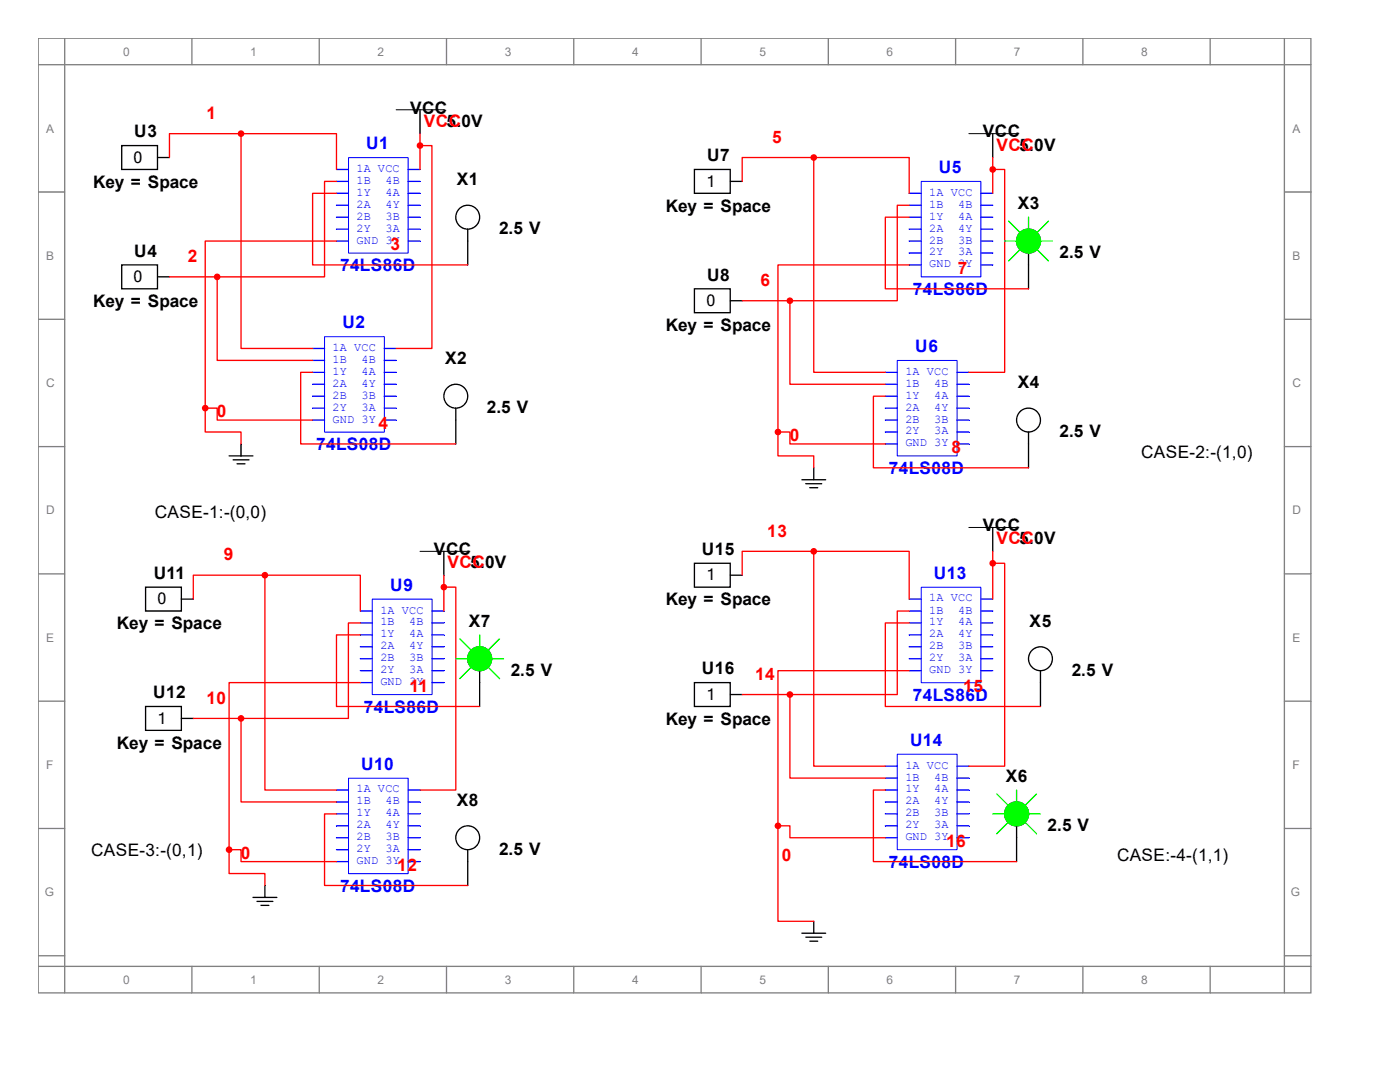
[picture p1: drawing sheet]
<svg xmlns="http://www.w3.org/2000/svg" width="279mm" height="216mm" viewBox="0 0 279 216" stroke-linecap="round" stroke-linejoin="round" font-family="sans-serif">
<g fill="none" stroke="#808080" stroke-width=".26">
<path d="M7.6 7.6h254v190.5h-254zM7.6 12.9h254M12.9 7.6v190.5M38.3 7.6v5.3M63.7 7.6v5.3M89.1 7.6v5.3M114.5 7.6v5.3M139.9 7.6v5.3M165.3 7.6v5.3M190.7 7.6v5.3M216.1 7.6v5.3M241.5 7.6v5.3"/>
<path d="M256.3 7.6v190.5M7.6 38.3h5.3M256.3 38.3h5.3M7.6 63.7h5.3M256.3 63.7h5.3M7.6 89.1h5.3M256.3 89.1h5.3M7.6 114.5h5.3M256.3 114.5h5.3M7.6 139.9h5.3M256.3 139.9h5.3M7.6 165.3h5.3"/>
<path d="M256.3 165.3h5.3M7.6 190.7h5.3M7.6 192.8h254M38.3 192.8v5.3M63.7 192.8v5.3M89.1 192.8v5.3M114.5 192.8v5.3M139.9 192.8v5.3M165.3 192.8v5.3M190.7 192.8v5.3M216.1 192.8v5.3M241.5 192.8v5.3"/>
<path d="M256.3 190.7h5.3"/>
</g>
<path d="M69.6 31.5h11.8v19h-11.8z" fill="none" stroke="#00f" stroke-width=".2"/>
<path d="M67.2 33.8h2.3" fill="none" stroke="#00f" stroke-width=".26"/>
<path d="M67.2 36.2h2.3" fill="none" stroke="#00f" stroke-width=".26"/>
<path d="M67.2 38.6h2.3" fill="none" stroke="#00f" stroke-width=".26"/>
<path d="M67.2 41h2.3" fill="none" stroke="#00f" stroke-width=".26"/>
<path d="M67.2 43.3h2.3" fill="none" stroke="#00f" stroke-width=".26"/>
<path d="M67.2 45.7h2.3" fill="none" stroke="#00f" stroke-width=".26"/>
<path d="M67.2 48.1h2.3" fill="none" stroke="#00f" stroke-width=".26"/>
<path d="M81.4 48.1h2.4" fill="none" stroke="#00f" stroke-width=".26"/>
<path d="M81.4 45.7h2.4" fill="none" stroke="#00f" stroke-width=".26"/>
<path d="M81.4 43.3h2.4" fill="none" stroke="#00f" stroke-width=".26"/>
<path d="M81.4 41h2.4" fill="none" stroke="#00f" stroke-width=".26"/>
<path d="M81.4 38.6h2.4" fill="none" stroke="#00f" stroke-width=".26"/>
<path d="M81.4 36.2h2.4" fill="none" stroke="#00f" stroke-width=".26"/>
<path d="M81.4 33.8h2.4" fill="none" stroke="#00f" stroke-width=".26"/>
<path d="M64.8 67.2h11.9v19h-11.9z" fill="none" stroke="#00f" stroke-width=".2"/>
<path d="M62.4 69.5h2.4" fill="none" stroke="#00f" stroke-width=".26"/>
<path d="M62.4 71.9h2.4" fill="none" stroke="#00f" stroke-width=".26"/>
<path d="M62.4 74.3h2.4" fill="none" stroke="#00f" stroke-width=".26"/>
<path d="M62.4 76.7h2.4" fill="none" stroke="#00f" stroke-width=".26"/>
<path d="M62.4 79.1h2.4" fill="none" stroke="#00f" stroke-width=".26"/>
<path d="M62.4 81.4h2.4" fill="none" stroke="#00f" stroke-width=".26"/>
<path d="M62.4 83.8h2.4" fill="none" stroke="#00f" stroke-width=".26"/>
<path d="M76.7 83.8h2.4" fill="none" stroke="#00f" stroke-width=".26"/>
<path d="M76.7 81.4h2.4" fill="none" stroke="#00f" stroke-width=".26"/>
<path d="M76.7 79.1h2.4" fill="none" stroke="#00f" stroke-width=".26"/>
<path d="M76.7 76.7h2.4" fill="none" stroke="#00f" stroke-width=".26"/>
<path d="M76.7 74.3h2.4" fill="none" stroke="#00f" stroke-width=".26"/>
<path d="M76.7 71.9h2.4" fill="none" stroke="#00f" stroke-width=".26"/>
<path d="M76.7 69.5h2.4" fill="none" stroke="#00f" stroke-width=".26"/>
<path d="M24.3 29.1h7.1v4.7h-7.1zM31.4 31.4h2.4M83.8 21.9v4.8M24.3 52.9h7.1v4.7h-7.1zM31.4 55.2h2.4M45.7 91h4.8M46.5 91.8h3.2M47.3 92.6h1.6M48.1 88.6v2.4" fill="none" stroke="#000" stroke-width=".26"/>
<g fill="#f00" stroke="#f00" stroke-width=".26">
<circle cx="48.1" cy="26.7" r=".53"/>
<circle cx="43.3" cy="55.2" r=".53"/>
<circle cx="41" cy="81.4" r=".53"/>
<circle cx="83.8" cy="29.1" r=".53"/>
</g>
<path d="M48.1 26.7h-14.3v4.7M48.1 26.7h19.1v7.1M48.1 26.7v42.8h14.3M67.2 36.2h-2.4v19h-21.5M83.8 29.1h2.4v40.4h-7.1M83.8 26.7v7.1M33.8 55.2h9.5M43.3 55.2v16.7h19.1M62.4 83.8h-19.1v-2.4h-2.3v4.8h7.1v2.4" fill="none" stroke="#f00" stroke-width=".26"/>
<path d="M79.1 21.9h9.5" fill="none" stroke="#000" stroke-width=".2"/>
<path d="M183.9 36.2h11.8v19h-11.8z" fill="none" stroke="#00f" stroke-width=".2"/>
<path d="M181.5 38.6h2.3" fill="none" stroke="#00f" stroke-width=".26"/>
<path d="M181.5 41h2.3" fill="none" stroke="#00f" stroke-width=".26"/>
<path d="M181.5 43.3h2.3" fill="none" stroke="#00f" stroke-width=".26"/>
<path d="M181.5 45.7h2.3" fill="none" stroke="#00f" stroke-width=".26"/>
<path d="M181.5 48.1h2.3" fill="none" stroke="#00f" stroke-width=".26"/>
<path d="M181.5 50.5h2.3" fill="none" stroke="#00f" stroke-width=".26"/>
<path d="M181.5 52.9h2.3" fill="none" stroke="#00f" stroke-width=".26"/>
<path d="M195.7 52.9h2.4" fill="none" stroke="#00f" stroke-width=".26"/>
<path d="M195.7 50.5h2.4" fill="none" stroke="#00f" stroke-width=".26"/>
<path d="M195.7 48.1h2.4" fill="none" stroke="#00f" stroke-width=".26"/>
<path d="M195.7 45.7h2.4" fill="none" stroke="#00f" stroke-width=".26"/>
<path d="M195.7 43.3h2.4" fill="none" stroke="#00f" stroke-width=".26"/>
<path d="M195.7 41h2.4" fill="none" stroke="#00f" stroke-width=".26"/>
<path d="M195.7 38.6h2.4" fill="none" stroke="#00f" stroke-width=".26"/>
<path d="M179.1 71.9h11.9v19.1h-11.9z" fill="none" stroke="#00f" stroke-width=".2"/>
<path d="M176.7 74.3h2.4" fill="none" stroke="#00f" stroke-width=".26"/>
<path d="M176.7 76.7h2.4" fill="none" stroke="#00f" stroke-width=".26"/>
<path d="M176.7 79.1h2.4" fill="none" stroke="#00f" stroke-width=".26"/>
<path d="M176.7 81.4h2.4" fill="none" stroke="#00f" stroke-width=".26"/>
<path d="M176.7 83.8h2.4" fill="none" stroke="#00f" stroke-width=".26"/>
<path d="M176.7 86.2h2.4" fill="none" stroke="#00f" stroke-width=".26"/>
<path d="M176.7 88.6h2.4" fill="none" stroke="#00f" stroke-width=".26"/>
<path d="M191 88.6h2.4" fill="none" stroke="#00f" stroke-width=".26"/>
<path d="M191 86.2h2.4" fill="none" stroke="#00f" stroke-width=".26"/>
<path d="M191 83.8h2.4" fill="none" stroke="#00f" stroke-width=".26"/>
<path d="M191 81.4h2.4" fill="none" stroke="#00f" stroke-width=".26"/>
<path d="M191 79.1h2.4" fill="none" stroke="#00f" stroke-width=".26"/>
<path d="M191 76.7h2.4" fill="none" stroke="#00f" stroke-width=".26"/>
<path d="M191 74.3h2.4" fill="none" stroke="#00f" stroke-width=".26"/>
<path d="M138.6 33.8h7.1v4.8h-7.1zM145.7 36.2h2.4M198.1 26.7v4.7M138.6 57.6h7.1v4.8h-7.1zM145.7 60h2.4M160 95.7h4.8M160.8 96.5h3.2M161.6 97.3h1.6M162.4 93.3v2.4" fill="none" stroke="#000" stroke-width=".26"/>
<g fill="#f00" stroke="#f00" stroke-width=".26">
<circle cx="162.4" cy="31.4" r=".53"/>
<circle cx="157.6" cy="60" r=".53"/>
<circle cx="155.3" cy="86.2" r=".53"/>
<circle cx="198.1" cy="33.8" r=".53"/>
</g>
<path d="M193.4 26.7h9.5" fill="none" stroke="#000" stroke-width=".2"/>
<path d="M162.4 31.4h-14.3v4.8M162.4 31.4h19.1v7.2M162.4 31.4v42.9h14.3M198.1 33.8h2.4v40.5h-7.1M198.1 31.4v7.2M181.5 41h-2.4v19h-21.5M148.1 60h9.5M157.6 60v16.7h19.1M176.7 88.6h-19.1v-2.4h-2.3v4.8h7.1v2.3" fill="none" stroke="#f00" stroke-width=".26"/>
<path d="M74.3 119.5h11.9v19.1h-11.9z" fill="none" stroke="#00f" stroke-width=".2"/>
<path d="M71.9 121.9h2.4" fill="none" stroke="#00f" stroke-width=".26"/>
<path d="M71.9 124.3h2.4" fill="none" stroke="#00f" stroke-width=".26"/>
<path d="M71.9 126.7h2.4" fill="none" stroke="#00f" stroke-width=".26"/>
<path d="M71.9 129.1h2.4" fill="none" stroke="#00f" stroke-width=".26"/>
<path d="M71.9 131.4h2.4" fill="none" stroke="#00f" stroke-width=".26"/>
<path d="M71.9 133.8h2.4" fill="none" stroke="#00f" stroke-width=".26"/>
<path d="M71.9 136.2h2.4" fill="none" stroke="#00f" stroke-width=".26"/>
<path d="M86.2 136.2h2.4" fill="none" stroke="#00f" stroke-width=".26"/>
<path d="M86.2 133.8h2.4" fill="none" stroke="#00f" stroke-width=".26"/>
<path d="M86.2 131.4h2.4" fill="none" stroke="#00f" stroke-width=".26"/>
<path d="M86.2 129.1h2.4" fill="none" stroke="#00f" stroke-width=".26"/>
<path d="M86.2 126.7h2.4" fill="none" stroke="#00f" stroke-width=".26"/>
<path d="M86.2 124.3h2.4" fill="none" stroke="#00f" stroke-width=".26"/>
<path d="M86.2 121.9h2.4" fill="none" stroke="#00f" stroke-width=".26"/>
<path d="M69.6 155.3h11.8v19h-11.8z" fill="none" stroke="#00f" stroke-width=".2"/>
<path d="M67.2 157.6h2.3" fill="none" stroke="#00f" stroke-width=".26"/>
<path d="M67.2 160h2.3" fill="none" stroke="#00f" stroke-width=".26"/>
<path d="M67.2 162.4h2.3" fill="none" stroke="#00f" stroke-width=".26"/>
<path d="M67.2 164.8h2.3" fill="none" stroke="#00f" stroke-width=".26"/>
<path d="M67.2 167.2h2.3" fill="none" stroke="#00f" stroke-width=".26"/>
<path d="M67.2 169.5h2.3" fill="none" stroke="#00f" stroke-width=".26"/>
<path d="M67.2 171.9h2.3" fill="none" stroke="#00f" stroke-width=".26"/>
<path d="M81.4 171.9h2.4" fill="none" stroke="#00f" stroke-width=".26"/>
<path d="M81.4 169.5h2.4" fill="none" stroke="#00f" stroke-width=".26"/>
<path d="M81.4 167.2h2.4" fill="none" stroke="#00f" stroke-width=".26"/>
<path d="M81.4 164.8h2.4" fill="none" stroke="#00f" stroke-width=".26"/>
<path d="M81.4 162.4h2.4" fill="none" stroke="#00f" stroke-width=".26"/>
<path d="M81.4 160h2.4" fill="none" stroke="#00f" stroke-width=".26"/>
<path d="M81.4 157.6h2.4" fill="none" stroke="#00f" stroke-width=".26"/>
<path d="M29.1 117.2h7.1v4.7h-7.1zM36.2 119.5h2.4M88.6 110v4.8M29.1 141h7.1v4.7h-7.1zM36.2 143.4h2.4M50.5 179.1h4.7M51.3 179.9h3.2M52.9 176.7v2.4M52.1 180.7h1.6" fill="none" stroke="#000" stroke-width=".26"/>
<g fill="#f00" stroke="#f00" stroke-width=".26">
<circle cx="52.9" cy="114.8" r=".53"/>
<circle cx="48.1" cy="143.4" r=".53"/>
<circle cx="45.7" cy="169.5" r=".53"/>
<circle cx="88.6" cy="117.2" r=".53"/>
</g>
<path d="M83.8 110h9.5" fill="none" stroke="#000" stroke-width=".2"/>
<path d="M52.9 114.8h-14.3v4.7M52.9 114.8h19v7.1M52.9 114.8v42.8h14.3M88.6 117.2h2.4v40.4h-7.2M88.6 114.8v7.1M71.9 124.3h-2.4v19.1h-21.4M38.6 143.4h9.5M48.1 143.4v16.6h19.1M67.2 171.9h-19.1v-2.4h-2.4v4.8h7.2v2.4" fill="none" stroke="#f00" stroke-width=".26"/>
<path d="M183.9 117.2h11.8v19h-11.8z" fill="none" stroke="#00f" stroke-width=".2"/>
<path d="M181.5 119.5h2.3" fill="none" stroke="#00f" stroke-width=".26"/>
<path d="M181.5 121.9h2.3" fill="none" stroke="#00f" stroke-width=".26"/>
<path d="M181.5 124.3h2.3" fill="none" stroke="#00f" stroke-width=".26"/>
<path d="M181.5 126.7h2.3" fill="none" stroke="#00f" stroke-width=".26"/>
<path d="M181.5 129.1h2.3" fill="none" stroke="#00f" stroke-width=".26"/>
<path d="M181.5 131.4h2.3" fill="none" stroke="#00f" stroke-width=".26"/>
<path d="M181.5 133.8h2.3" fill="none" stroke="#00f" stroke-width=".26"/>
<path d="M195.7 133.8h2.4" fill="none" stroke="#00f" stroke-width=".26"/>
<path d="M195.7 131.4h2.4" fill="none" stroke="#00f" stroke-width=".26"/>
<path d="M195.7 129.1h2.4" fill="none" stroke="#00f" stroke-width=".26"/>
<path d="M195.7 126.7h2.4" fill="none" stroke="#00f" stroke-width=".26"/>
<path d="M195.7 124.3h2.4" fill="none" stroke="#00f" stroke-width=".26"/>
<path d="M195.7 121.9h2.4" fill="none" stroke="#00f" stroke-width=".26"/>
<path d="M195.7 119.5h2.4" fill="none" stroke="#00f" stroke-width=".26"/>
<path d="M179.1 150.5h11.9v19h-11.9z" fill="none" stroke="#00f" stroke-width=".2"/>
<path d="M176.7 152.9h2.4" fill="none" stroke="#00f" stroke-width=".26"/>
<path d="M176.7 155.3h2.4" fill="none" stroke="#00f" stroke-width=".26"/>
<path d="M176.7 157.6h2.4" fill="none" stroke="#00f" stroke-width=".26"/>
<path d="M176.7 160h2.4" fill="none" stroke="#00f" stroke-width=".26"/>
<path d="M176.7 162.4h2.4" fill="none" stroke="#00f" stroke-width=".26"/>
<path d="M176.7 164.8h2.4" fill="none" stroke="#00f" stroke-width=".26"/>
<path d="M176.7 167.2h2.4" fill="none" stroke="#00f" stroke-width=".26"/>
<path d="M191 167.2h2.4" fill="none" stroke="#00f" stroke-width=".26"/>
<path d="M191 164.8h2.4" fill="none" stroke="#00f" stroke-width=".26"/>
<path d="M191 162.4h2.4" fill="none" stroke="#00f" stroke-width=".26"/>
<path d="M191 160h2.4" fill="none" stroke="#00f" stroke-width=".26"/>
<path d="M191 157.6h2.4" fill="none" stroke="#00f" stroke-width=".26"/>
<path d="M191 155.3h2.4" fill="none" stroke="#00f" stroke-width=".26"/>
<path d="M191 152.9h2.4" fill="none" stroke="#00f" stroke-width=".26"/>
<g fill="none" stroke="#000" stroke-width=".26">
<path d="M93.3 45.7v7.2M205.3 50.5v7.1M91 81.4v7.2M205.3 86.2v7.1M138.6 112.4h7.1v4.8h-7.1zM145.7 114.8h2.4M198.1 105.3v4.7M95.7 133.8v7.2M138.6 136.2h7.1v4.8h-7.1zM145.7 138.6h2.4M207.6 133.8v7.2M93.3 169.5v7.2"/>
<path d="M202.9 164.8v7.1M160 186.2h4.8M160.8 187h3.2M161.6 187.8h1.6M162.4 183.8v2.4"/>
<circle cx="93.3" cy="43.3" r="2.38"/>
<circle cx="205.3" cy="48.1" r="2.38"/>
<circle cx="91" cy="79.1" r="2.38"/>
<circle cx="205.3" cy="83.8" r="2.38"/>
<circle cx="95.7" cy="131.4" r="2.38"/>
<circle cx="207.6" cy="131.4" r="2.38"/>
<circle cx="93.3" cy="167.2" r="2.38"/>
<circle cx="202.9" cy="162.4" r="2.38"/>
</g>
<g fill="#f00" stroke="#f00" stroke-width=".26">
<circle cx="162.4" cy="110" r=".53"/>
<circle cx="157.6" cy="138.6" r=".53"/>
<circle cx="155.3" cy="164.8" r=".53"/>
<circle cx="198.1" cy="112.4" r=".53"/>
</g>
<path d="M193.4 105.3h9.5" fill="none" stroke="#000" stroke-width=".2"/>
<g fill="none" stroke="#f00" stroke-width=".26">
<path d="M67.2 38.6h-4.8v14.3h30.9M67.2 48.1h-26.2v33.3M181.5 43.3h-4.8v14.3h28.6M181.5 52.9h-26.2v33.3M62.4 74.3h-2.4v14.3h31M176.7 79.1h-2.4v14.2h31M162.4 110h-14.3v4.8M162.4 110h19.1v9.5M162.4 110v42.9h14.3M198.1 112.4h2.4v40.5h-7.1M198.1 110v9.5M71.9 126.7h-4.7v14.3h28.5"/>
<path d="M71.9 136.2h-26.2v33.3M148.1 138.6h9.5M157.6 138.6v16.7h19.1M181.5 121.9h-2.4v16.7h-21.5M181.5 124.3h-4.8v16.7h30.9M181.5 133.8h-26.2v31M176.7 157.6h-2.4v14.3h28.6M67.2 162.4h-2.4v14.3h28.5M155.3 164.8v19h7.1M155.3 164.8h2.3v2.4h19.1"/>
</g>
<g fill="none" stroke="#0f0" stroke-width=".26">
<path d="M200.5 48.1h2.4M201.3 44.1l2.4 2.4M203.7 49.7l-2.4 2.4M205.3 43.3v2.4M206.9 49.7l2.3 2.4M207.6 48.1h2.4M209.2 44.1l-2.3 2.4M91 131.4h2.3M91.8 127.5l2.3 2.4M94.1 133l-2.3 2.4M95.7 126.7v2.4M97.3 133l2.4 2.4"/>
<path d="M98.1 131.4h2.4M99.7 127.5l-2.4 2.4M198.9 158.4l2.4 2.4M202.9 157.6v2.4M206.9 158.4l-2.4 2.4M198.1 162.4h2.4M201.3 164l-2.4 2.4M204.5 164l2.4 2.4M205.3 162.4h2.3"/>
</g>
<g fill="#0f0" stroke="#0f0" stroke-width=".26">
<circle cx="205.3" cy="48.1" r="2.38"/>
<circle cx="202.9" cy="162.4" r="2.38"/>
<circle cx="95.7" cy="131.4" r="2.38"/>
</g>
<g font-size="3.4" fill="#f00">
<text x="41.2" y="23.7">1</text>
<text x="84.6" y="25.3">VCC</text>
<text x="154.1" y="28.5">5</text>
<text x="198.9" y="30.1">VCC</text>
<text x="37.5" y="52.3">2</text>
<text x="77.9" y="49.9">3</text>
<text x="151.8" y="57.1">6</text>
<text x="191.2" y="54.7">7</text>
<text x="43.3" y="83.2">0</text>
<text x="75.6" y="85.6">4</text>
<text x="157.6" y="88">0</text>
<text x="189.9" y="90.4">8</text>
<text x="153.1" y="107.1">13</text>
<text x="44.7" y="111.8">9</text>
<text x="89.3" y="113.4">VCC</text>
<text x="198.9" y="108.6">VCC</text>
<text x="150.7" y="135.6">14</text>
<text x="41.2" y="140.4">10</text>
<text x="81.7" y="138">11</text>
<text x="192.2" y="138">15</text>
<text x="48" y="171.4">0</text>
<text x="79.3" y="173.7">12</text>
<text x="156" y="171.9">0</text>
<text x="188.8" y="169">16</text>
</g>
<g font-size="3.4">
<text x="81.8" y="22.6">VCC</text>
<text x="26.8" y="27.4">U3</text>
<text x="89.1" y="25.3">5.0V</text>
<text x="196.1" y="27.4">VCC</text>
<text x="141.1" y="32.2">U7</text>
<text x="203.4" y="30.1">5.0V</text>
<text x="18.6" y="37.5">Key = Space</text>
<text x="91.2" y="37">X1</text>
<text x="203.1" y="41.7">X3</text>
<text x="99.6" y="46.7">2.5 V</text>
<text x="132.9" y="42.2">Key = Space</text>
<text x="26.8" y="51.2">U4</text>
<text x="211.5" y="51.5">2.5 V</text>
<text x="141.1" y="56">U8</text>
<text x="18.6" y="61.3">Key = Space</text>
<text x="132.9" y="66">Key = Space</text>
<text x="88.8" y="72.6">X2</text>
<text x="203.1" y="77.4">X4</text>
<text x="97.2" y="82.5">2.5 V</text>
<text x="211.5" y="87.2">2.5 V</text>
<text x="227.8" y="91.4">CASE-2:-(1,0)</text>
<text x="30.9" y="103.3">CASE-1:-(0,0)</text>
<text x="196.1" y="106">VCC</text>
<text x="86.6" y="110.7">VCC</text>
<text x="93.8" y="113.4">5.0V</text>
<text x="140.1" y="110.7">U15</text>
<text x="203.4" y="108.6">5.0V</text>
<text x="30.7" y="115.5">U11</text>
<text x="23.3" y="125.6">Key = Space</text>
<text x="93.6" y="125.1">X7</text>
<text x="132.9" y="120.8">Key = Space</text>
<text x="205.5" y="125.1">X5</text>
<text x="101.9" y="134.8">2.5 V</text>
<text x="140.1" y="134.6">U16</text>
<text x="213.9" y="134.8">2.5 V</text>
<text x="30.6" y="139.3">U12</text>
<text x="23.3" y="149.4">Key = Space</text>
<text x="132.9" y="144.6">Key = Space</text>
<text x="200.7" y="156">X6</text>
<text x="91.2" y="160.8">X8</text>
<text x="209.1" y="165.8">2.5 V</text>
<text x="18.2" y="170.8">CASE-3:-(0,1)</text>
<text x="99.6" y="170.6">2.5 V</text>
<text x="222.9" y="171.9">CASE:-4-(1,1)</text>
</g>
<g font-size="3.4" fill="#00f">
<text x="73.1" y="29.8">U1</text>
<text x="187.4" y="34.5">U5</text>
<text x="67.9" y="54.1">74LS86D</text>
<text x="182.2" y="58.9">74LS86D</text>
<text x="68.4" y="65.5">U2</text>
<text x="182.7" y="70.3">U6</text>
<text x="63.1" y="89.9">74LS08D</text>
<text x="177.4" y="94.6">74LS08D</text>
<text x="77.9" y="117.9">U9</text>
<text x="186.4" y="115.5">U13</text>
<text x="72.6" y="142.2">74LS86D</text>
<text x="182.2" y="139.9">74LS86D</text>
<text x="181.7" y="148.8">U14</text>
<text x="72.1" y="153.6">U10</text>
<text x="177.4" y="173.2">74LS08D</text>
<text x="67.9" y="178">74LS08D</text>
</g>
<g font-size="3.2">
<text x="26.7" y="32.5">0</text>
<text x="141" y="37.3">1</text>
<text x="26.7" y="56.3">0</text>
<text x="141" y="61.1">0</text>
<text x="141" y="115.8">1</text>
<text x="31.5" y="120.6">0</text>
<text x="141" y="139.7">1</text>
<text x="31.5" y="144.4">1</text>
</g>
<g font-size="2.4" fill="#808080">
<text x="24.6" y="11.1">0</text>
<text x="50" y="11.1">1</text>
<text x="75.4" y="11.1">2</text>
<text x="100.8" y="11.1">3</text>
<text x="126.2" y="11.1">4</text>
<text x="151.6" y="11.1">5</text>
<text x="177" y="11.1">6</text>
<text x="202.4" y="11.1">7</text>
<text x="227.8" y="11.1">8</text>
<text x="9.2" y="26.5">A</text>
<text x="257.9" y="26.5">A</text>
<text x="9.2" y="51.9">B</text>
<text x="257.9" y="51.9">B</text>
<text x="9.2" y="77.3">C</text>
<text x="257.9" y="77.3">C</text>
<text x="9.2" y="102.7">D</text>
<text x="257.9" y="102.7">D</text>
<text x="9.2" y="128.1">E</text>
<text x="257.9" y="128.1">E</text>
<text x="9.2" y="153.5">F</text>
<text x="257.9" y="153.5">F</text>
<text x="8.9" y="178.9">G</text>
<text x="257.6" y="178.9">G</text>
<text x="24.6" y="196.3">0</text>
<text x="50" y="196.3">1</text>
<text x="75.4" y="196.3">2</text>
<text x="100.8" y="196.3">3</text>
<text x="126.2" y="196.3">4</text>
<text x="151.6" y="196.3">5</text>
<text x="177" y="196.3">6</text>
<text x="202.4" y="196.3">7</text>
<text x="227.8" y="196.3">8</text>
</g>
<g font-size="2.4" fill="#00f">
<text x="71.1" y="34.3">1A VCC</text>
<text x="71.1" y="36.7">1B</text>
<text x="71.1" y="39.1">1Y</text>
<text x="71.1" y="41.4">2A</text>
<text x="76.9" y="41.4">4Y</text>
<text x="76.9" y="39.1">4A</text>
<text x="76.9" y="36.7">4B</text>
<text x="185.4" y="39.1">1A VCC</text>
<text x="185.4" y="41.4">1B</text>
<text x="191.2" y="41.4">4B</text>
<text x="71.1" y="43.8">2B</text>
<text x="71.1" y="46.2">2Y</text>
<text x="76.9" y="46.2">3A</text>
<text x="76.9" y="43.8">3B</text>
<text x="185.4" y="43.8">1Y</text>
<text x="185.4" y="46.2">2A</text>
<text x="191.2" y="46.2">4Y</text>
<text x="191.2" y="43.8">4A</text>
<text x="71.1" y="48.6">GND 3Y</text>
<text x="185.4" y="48.6">2B</text>
<text x="185.4" y="51">2Y</text>
<text x="185.4" y="53.3">GND 3Y</text>
<text x="191.2" y="51">3A</text>
<text x="191.2" y="48.6">3B</text>
<text x="66.4" y="70">1A VCC</text>
<text x="66.4" y="72.4">1B</text>
<text x="66.4" y="74.8">1Y</text>
<text x="66.4" y="77.2">2A</text>
<text x="72.1" y="77.2">4Y</text>
<text x="72.1" y="74.8">4A</text>
<text x="72.1" y="72.4">4B</text>
<text x="180.7" y="74.8">1A VCC</text>
<text x="180.7" y="77.2">1B</text>
<text x="186.4" y="77.2">4B</text>
<text x="66.4" y="79.5">2B</text>
<text x="66.4" y="81.9">2Y</text>
<text x="72.1" y="81.9">3A</text>
<text x="72.1" y="79.5">3B</text>
<text x="180.7" y="79.5">1Y</text>
<text x="180.7" y="81.9">2A</text>
<text x="186.4" y="81.9">4Y</text>
<text x="186.4" y="79.5">4A</text>
<text x="66.4" y="84.3">GND 3Y</text>
<text x="180.7" y="84.3">2B</text>
<text x="180.7" y="86.7">2Y</text>
<text x="180.7" y="89.1">GND 3Y</text>
<text x="186.4" y="86.7">3A</text>
<text x="186.4" y="84.3">3B</text>
<text x="75.9" y="122.4">1A VCC</text>
<text x="75.9" y="124.8">1B</text>
<text x="81.7" y="124.8">4B</text>
<text x="185.4" y="120">1A VCC</text>
<text x="185.4" y="122.4">1B</text>
<text x="185.4" y="124.8">1Y</text>
<text x="191.2" y="124.8">4A</text>
<text x="191.2" y="122.4">4B</text>
<text x="75.9" y="127.2">1Y</text>
<text x="75.9" y="129.5">2A</text>
<text x="75.9" y="132">2B</text>
<text x="81.7" y="132">3B</text>
<text x="81.7" y="129.5">4Y</text>
<text x="81.7" y="127.2">4A</text>
<text x="185.4" y="127.2">2A</text>
<text x="185.4" y="129.5">2B</text>
<text x="185.4" y="132">2Y</text>
<text x="191.2" y="132">3A</text>
<text x="191.2" y="129.5">3B</text>
<text x="191.2" y="127.2">4Y</text>
<text x="75.9" y="134.3">2Y</text>
<text x="75.9" y="136.7">GND 3Y</text>
<text x="81.7" y="134.3">3A</text>
<text x="185.4" y="134.3">GND 3Y</text>
<text x="180.7" y="153.4">1A VCC</text>
<text x="180.7" y="155.7">1B</text>
<text x="186.4" y="155.7">4B</text>
<text x="71.1" y="158.1">1A VCC</text>
<text x="71.1" y="160.5">1B</text>
<text x="76.9" y="160.5">4B</text>
<text x="180.7" y="158.1">1Y</text>
<text x="180.7" y="160.5">2A</text>
<text x="186.4" y="160.5">4Y</text>
<text x="186.4" y="158.1">4A</text>
<text x="71.1" y="162.9">1Y</text>
<text x="71.1" y="165.3">2A</text>
<text x="71.1" y="167.6">2B</text>
<text x="76.9" y="167.6">3B</text>
<text x="76.9" y="165.3">4Y</text>
<text x="76.9" y="162.9">4A</text>
<text x="180.7" y="162.9">2B</text>
<text x="180.7" y="165.3">2Y</text>
<text x="180.7" y="167.6">GND 3Y</text>
<text x="186.4" y="165.3">3A</text>
<text x="186.4" y="162.9">3B</text>
<text x="71.1" y="170.1">2Y</text>
<text x="71.1" y="172.4">GND 3Y</text>
<text x="76.9" y="170.1">3A</text>
</g>
</svg>
